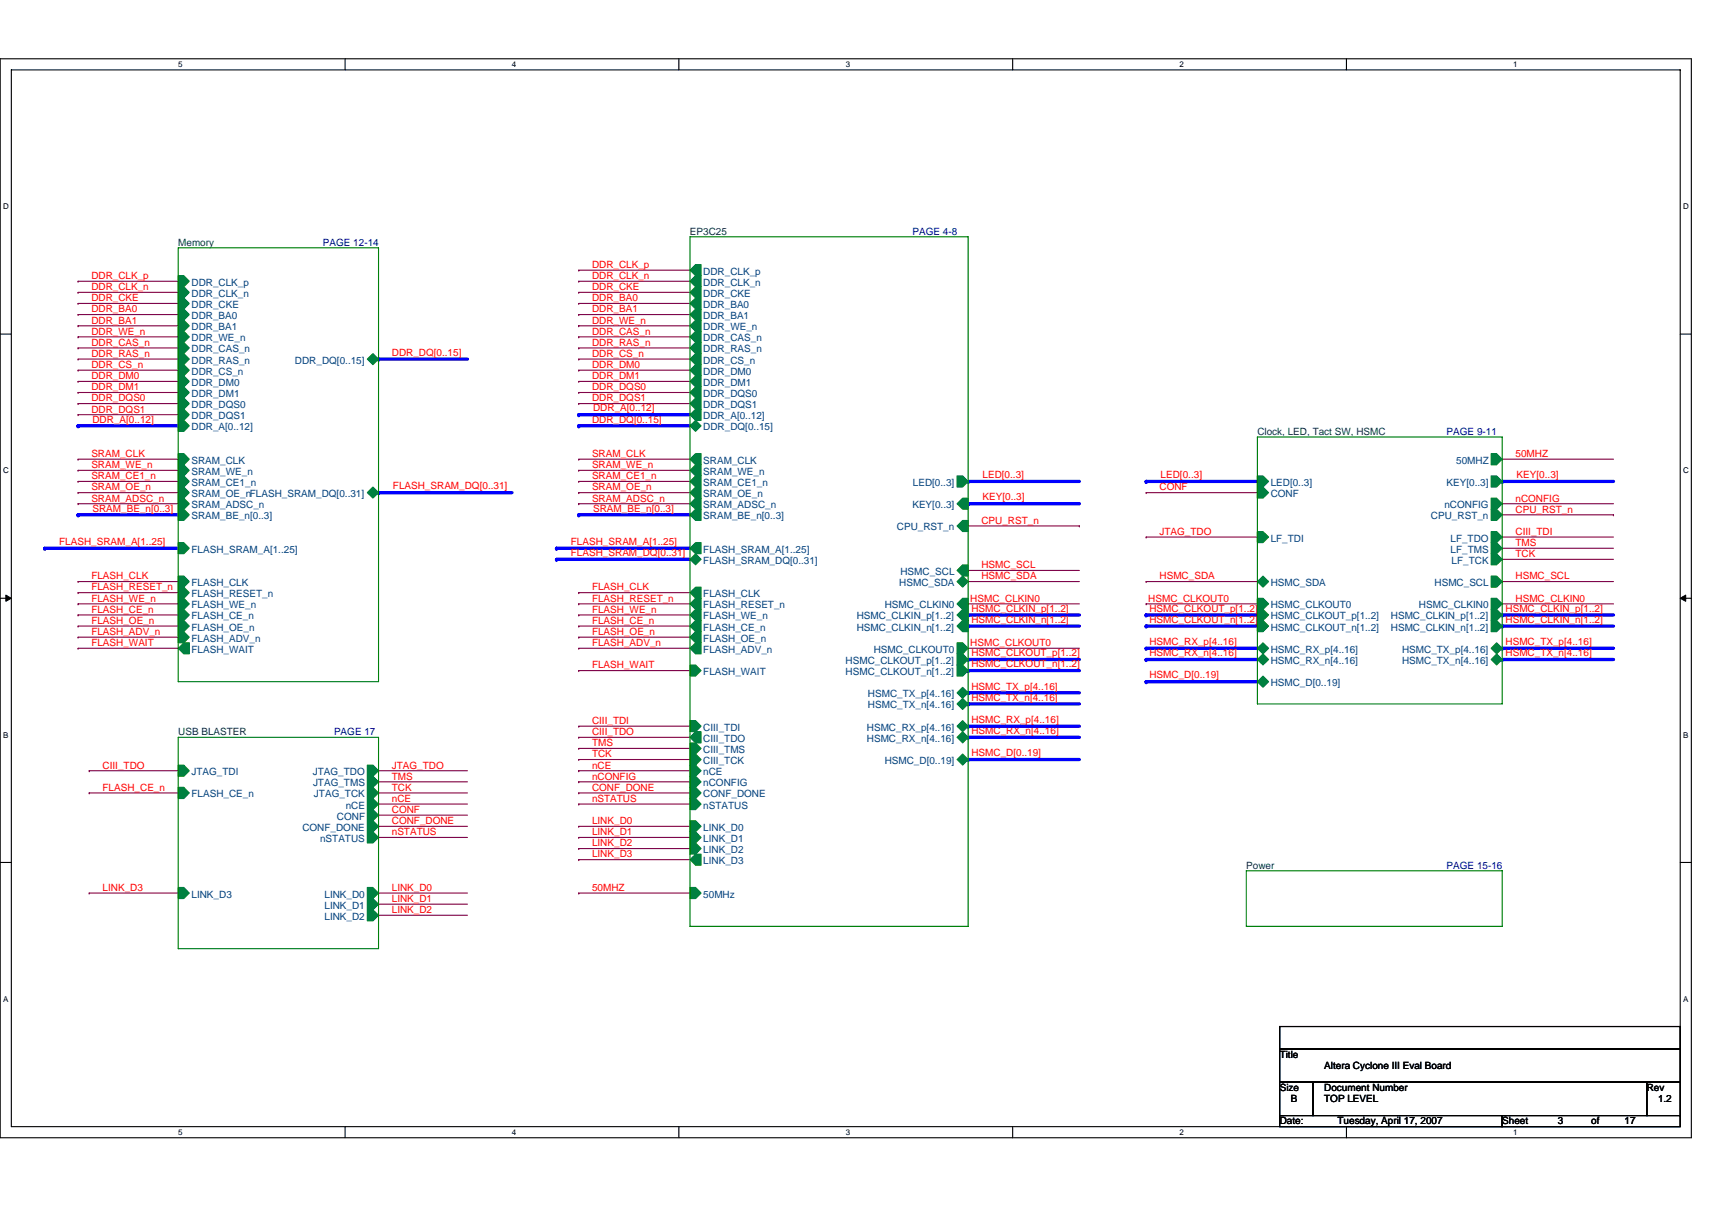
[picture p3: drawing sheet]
<svg xmlns="http://www.w3.org/2000/svg" width="297mm" height="210mm" viewBox="0 0 297 210" stroke-linecap="round" stroke-linejoin="round" font-family="sans-serif">
<path d="M0 10.2h293.5v187.2h-293.5zM2 12.1h289.5v183.4h-289.5z" fill="none" stroke="#000" stroke-width=".19"/>
<g fill="#fff">
<path d="M30.9 10.4h.8v1.6h-.8z"/>
<path d="M30.9 195.7h.8v1.6h-.8z"/>
</g>
<path d="M59.9 10.2v1.9M59.9 195.5v1.9" fill="none" stroke="#000" stroke-width=".19"/>
<g fill="#fff">
<path d="M88.8 10.4h.8v1.6h-.8z"/>
<path d="M88.8 195.7h.8v1.6h-.8z"/>
</g>
<path d="M117.8 10.2v1.9M117.8 195.5v1.9" fill="none" stroke="#000" stroke-width=".19"/>
<g fill="#fff">
<path d="M146.7 10.4h.8v1.6h-.8z"/>
<path d="M146.7 195.7h.8v1.6h-.8z"/>
</g>
<path d="M175.7 10.2v1.9M175.7 195.5v1.9" fill="none" stroke="#000" stroke-width=".19"/>
<g fill="#fff">
<path d="M204.7 10.4h.7v1.6h-.7z"/>
<path d="M204.7 195.7h.7v1.6h-.7z"/>
</g>
<path d="M233.6 10.2v1.9M233.6 195.5v1.9" fill="none" stroke="#000" stroke-width=".19"/>
<g fill="#fff">
<path d="M262.6 10.4h.7v1.6h-.7z"/>
<path d="M262.6 195.7h.7v1.6h-.7z"/>
<path d="M.5 35.1h1v1.5h-1z"/>
<path d="M292 35.1h1v1.5h-1z"/>
<path d="M.5 80.9h1v1.5h-1z"/>
<path d="M292 80.9h1v1.5h-1z"/>
</g>
<path d="M0 58h2M291.5 58h2" fill="none" stroke="#000" stroke-width=".19"/>
<g fill="#fff">
<path d="M.5 126.7h.9v1.6h-.9z"/>
<path d="M292 126.7h.9v1.6h-.9z"/>
</g>
<path d="M0 103.8h2M291.5 103.8h2" fill="none" stroke="#000" stroke-width=".19"/>
<path d="M1 103.3l1 .5-1 .6zM291.5 103.8l1-.5v1.1z" fill="#000" stroke="#000" stroke-width=".17"/>
<g fill="#fff">
<path d="M.5 172.6h.9v1.5h-.9z"/>
<path d="M292 172.6h.9v1.5h-.9z"/>
</g>
<path d="M0 149.7h2M291.5 149.7h2M222 178.1h69.5v3.9h-69.5zM222 182h69.5v5.8h-69.5zM222 187.8h5.8v5.8h-5.8zM222 193.6h38.6v1.9h-38.6zM227.8 187.8h57.9v5.8h-57.9zM260.6 193.6h30.9v1.9h-30.9zM285.7 187.8h5.8v5.8h-5.8z" fill="none" stroke="#000" stroke-width=".19"/>
<g fill="none" stroke="#800040" stroke-width=".19">
<path d="M13.5 48.8h.1M13.5 52.7h.1M13.5 54.6h.1M13.5 56.5h.1M13.5 58.5h.1M13.5 50.7h.1M13.5 48.8h17.4M13.5 52.7h17.4M13.5 54.6h17.4M13.5 56.5h17.4M13.5 58.5h17.4M13.5 50.7h17.4"/>
<path d="M100.4 46.9h.1M100.4 50.7h.1M100.4 52.7h.1M100.4 54.6h.1M100.4 56.5h.1M100.4 58.5h.1M100.4 48.8h.1M100.4 48.8h19.3M100.4 52.7h19.3M100.4 54.6h19.3M100.4 56.5h19.3M100.4 58.5h19.3"/>
<path d="M100.4 50.7h19.3M100.4 46.9h19.3M13.5 60.4h.1M13.5 62.3h.1M13.5 64.2h.1M13.5 66.2h.1M13.5 68.1h.1M13.5 70h.1M13.5 72h.1M13.5 79.7h.1M13.5 60.4h17.4M13.5 62.3h17.4"/>
<path d="M13.5 64.2h17.4M13.5 66.2h17.4M13.5 68.1h17.4M13.5 70h17.4M13.5 72h17.4M13.5 79.7h17.4M100.4 79.7h.1M100.4 70h.1M100.4 60.4h.1M100.4 62.3h.1M100.4 64.2h.1M100.4 66.2h.1"/>
<path d="M100.4 68.1h.1M100.4 60.4h19.3M100.4 62.3h19.3M100.4 64.2h19.3M100.4 66.2h19.3M100.4 68.1h19.3M100.4 70h19.3M100.4 79.7h19.3M260.6 79.7h.1M260.6 79.7h19.3M13.5 81.6h.1M13.5 83.5h.1"/>
<path d="M13.5 85.5h.1M13.5 87.4h.1M13.5 81.6h17.4M13.5 83.5h17.4M13.5 85.5h17.4M13.5 87.4h17.4M100.4 81.6h.1M100.4 83.5h.1M100.4 87.4h.1M100.4 85.5h.1M100.4 81.6h19.3M100.4 83.5h19.3"/>
<path d="M100.4 85.5h19.3M100.4 87.4h19.3M168 99h.1M168 99h19.3M168 91.3h19.3M187.3 91.3h.1M198.9 93.2h.1M198.9 85.5h.1M198.9 85.5h19.3M198.9 93.2h19.3M260.6 93.2h.1M260.6 95.1h.1"/>
<path d="M260.6 97.1h.1M260.6 87.4h.1M260.6 87.4h19.3M260.6 93.2h19.3M260.6 95.1h19.3M260.6 97.1h19.3M260.6 89.3h19.3M279.9 89.3h.1M13.5 100.9h.1M13.5 110.6h.1M13.5 106.7h.1M13.5 108.6h.1"/>
<path d="M13.5 102.8h.1M13.5 104.8h.1M13.5 112.5h.1M13.5 100.9h17.4M13.5 110.6h17.4M13.5 106.7h17.4M13.5 108.6h17.4M13.5 102.8h17.4M13.5 104.8h17.4M13.5 112.5h17.4M100.4 102.8h.1M100.4 112.5h.1"/>
<path d="M100.4 108.6h.1M100.4 110.6h.1M100.4 104.8h.1M100.4 106.7h.1M100.4 116.4h.1M100.4 110.6h19.3M100.4 106.7h19.3M100.4 108.6h19.3M100.4 102.8h19.3M100.4 104.8h19.3M100.4 112.5h19.3M100.4 116.4h19.3"/>
<path d="M168 104.8h.1M168 112.5h.1M168 100.9h.1M168 100.9h19.3M168 104.8h19.3M168 112.5h19.3M198.9 100.9h.1M198.9 104.8h.1M198.9 100.9h19.3M198.9 104.8h19.3M260.6 104.8h.1M260.6 100.9h.1"/>
<path d="M260.6 100.9h19.3M260.6 104.8h19.3M15.5 133.8h.1M15.5 137.6h.1M15.5 133.8h15.4M15.5 137.6h15.4M65.7 133.8h.1M65.7 135.7h.1M65.7 137.6h.1M65.7 139.5h.1M65.7 133.8h15.4M65.7 135.7h15.4"/>
<path d="M65.7 137.6h15.4M65.7 139.5h15.4M100.4 129.9h.1M100.4 131.8h.1M100.4 135.7h.1M100.4 126h.1M100.4 137.6h.1M100.4 139.5h.1M100.4 133.8h.1M100.4 128h.1M100.4 133.8h19.3M100.4 135.7h19.3"/>
<path d="M100.4 137.6h19.3M100.4 139.5h19.3M100.4 129.9h19.3M100.4 131.8h19.3M100.4 126h19.3M100.4 128h19.3M15.5 155h.1M15.5 155h15.4M65.7 141.5h.1M65.7 143.4h.1M65.7 145.3h.1M65.7 155h.1"/>
<path d="M65.7 156.9h.1M65.7 158.8h.1M65.7 141.5h15.4M65.7 143.4h15.4M65.7 145.3h15.4M65.7 155h15.4M65.7 156.9h15.4M65.7 158.8h15.4M100.4 155h.1M100.4 143.4h.1M100.4 145.3h.1M100.4 147.3h.1"/>
<path d="M100.4 149.2h.1M100.4 143.4h19.3M100.4 145.3h19.3M100.4 155h19.3M100.4 147.3h19.3M100.4 149.2h19.3"/>
</g>
<g fill="none" stroke="#00f" stroke-width=".57">
<path d="M13.5 73.9h.1M13.5 73.9h17.4M65.7 62.3h.1M65.7 62.3h15.4M100.4 73.9h.1M100.4 72h.1M100.4 73.9h19.3M100.4 72h19.3M7.8 95.1h.1M7.8 95.1h23.1M13.5 89.3h.1M13.5 89.3h17.4"/>
<path d="M65.7 85.5h.1M65.7 85.5h23.1M96.6 95.1h.1M96.6 97.1h.1M96.6 95.1h23.1M96.6 97.1h23.1M100.4 89.3h.1M100.4 89.3h19.3M168 87.4h.1M168 83.5h.1M168 83.5h19.3M168 87.4h19.3"/>
<path d="M198.9 83.5h.1M198.9 83.5h19.3M260.6 83.5h.1M260.6 83.5h19.3M168 114.4h.1M168 116.4h.1M168 106.7h.1M168 108.6h.1M168 106.7h19.3M168 108.6h19.3M168 114.4h19.3M168 116.4h19.3"/>
<path d="M198.9 106.7h.1M198.9 108.6h.1M198.9 112.5h.1M198.9 114.4h.1M198.9 118.3h.1M198.9 106.7h19.3M198.9 108.6h19.3M198.9 112.5h19.3M198.9 114.4h19.3M198.9 118.3h19.3M260.6 106.7h.1M260.6 108.6h.1"/>
<path d="M260.6 112.5h.1M260.6 114.4h.1M260.6 106.7h19.3M260.6 108.6h19.3M260.6 112.5h19.3M260.6 114.4h19.3M168 128h.1M168 126h.1M168 131.8h.1M168 120.2h.1M168 122.2h.1M168 128h19.3"/>
<path d="M168 126h19.3M168 131.8h19.3M168 120.2h19.3M168 122.2h19.3"/>
</g>
<g fill="#008040" stroke="#008040" stroke-width=".19">
<path d="M30.9 80.7h1l.9 .9-.9 1h-1z" fill-rule="evenodd"/>
<path d="M30.9 49.8h1l.9 .9-.9 1h-1z" fill-rule="evenodd"/>
<path d="M30.9 61.4h1l.9 .9-.9 1h-1z" fill-rule="evenodd"/>
<path d="M30.9 78.7h1l.9 1-.9 1h-1z" fill-rule="evenodd"/>
<path d="M30.9 105.7h1l.9 1-.9 1h-1z" fill-rule="evenodd"/>
<path d="M30.9 82.6h1l.9 .9-.9 1h-1z" fill-rule="evenodd"/>
<path d="M30.9 59.4h1l.9 1-.9 1h-1z" fill-rule="evenodd"/>
<path d="M30.9 47.8h1l.9 1-.9 1h-1z" fill-rule="evenodd"/>
<path d="M30.9 109.6h1l.9 1-.9 .9h-1z" fill-rule="evenodd"/>
<path d="M30.9 100h1l.9 .9-.9 1h-1z" fill-rule="evenodd"/>
<path d="M30.9 65.2h1l.9 1-.9 .9h-1z" fill-rule="evenodd"/>
<path d="M30.9 67.1h1l.9 1-.9 1h-1z" fill-rule="evenodd"/>
<path d="M30.9 107.7h1l.9 .9-.9 1h-1z" fill-rule="evenodd"/>
<path d="M30.9 86.4h1l.9 1-.9 1h-1z" fill-rule="evenodd"/>
<path d="M30.9 101.9h1l.9 .9-.9 1h-1z" fill-rule="evenodd"/>
<path d="M30.9 84.5h1l.9 1-.9 .9h-1z" fill-rule="evenodd"/>
<path d="M30.9 72.9h1l.9 1-.9 1h-1z" fill-rule="evenodd"/>
<path d="M63.7 62.3l1-.9 1 .9-1 1z" fill-rule="evenodd"/>
<path d="M30.9 69.1h1l.9 .9-.9 1h-1z" fill-rule="evenodd"/>
<path d="M30.9 51.7h1l.9 1-.9 .9h-1z" fill-rule="evenodd"/>
<path d="M30.9 71h1l.9 1-.9 .9h-1z" fill-rule="evenodd"/>
<path d="M30.9 63.3h1l.9 .9-.9 1h-1z" fill-rule="evenodd"/>
<path d="M30.9 57.5h1l.9 1-.9 .9h-1z" fill-rule="evenodd"/>
<path d="M30.9 53.6h1l.9 1-.9 1h-1z" fill-rule="evenodd"/>
<path d="M30.9 103.8h1l.9 1-.9 .9h-1z" fill-rule="evenodd"/>
<path d="M30.9 88.4h1l.9 .9-.9 1h-1z" fill-rule="evenodd"/>
<path d="M30.9 55.6h1l.9 .9-.9 1h-1z" fill-rule="evenodd"/>
<path d="M30.9 94.2h1l.9 .9-.9 1h-1z" fill-rule="evenodd"/>
<path d="M63.7 85.5l1-1 1 1-1 .9z" fill-rule="evenodd"/>
<path d="M30.9 112.5l1-1h.9v2h-.9z" fill-rule="evenodd"/>
<path d="M258.7 82.6h1l.9 .9-.9 1h-1z" fill-rule="evenodd"/>
<path d="M258.7 78.7h1l.9 1-.9 1h-1z" fill-rule="evenodd"/>
<path d="M259.7 113.5l.9 .9-.9 1-1-1z" fill-rule="evenodd"/>
<path d="M218.2 118.3l.9-1 1 1-1 1z" fill-rule="evenodd"/>
<path d="M258.7 94.2h1l.9 .9-.9 1h-1z" fill-rule="evenodd"/>
<path d="M258.7 100h1l.9 .9-.9 1h-1z" fill-rule="evenodd"/>
<path d="M258.7 96.1h1l.9 1-.9 .9h-1z" fill-rule="evenodd"/>
<path d="M218.2 112.5l.9-1 1 1-1 1z" fill-rule="evenodd"/>
<path d="M258.7 107.7h1l.9 .9-.9 1h-1z" fill-rule="evenodd"/>
<path d="M258.7 105.7h1l.9 1-.9 1h-1z" fill-rule="evenodd"/>
<path d="M218.2 107.7h.9l1 .9-1 1h-.9z" fill-rule="evenodd"/>
<path d="M218.2 105.7h.9l1 1-1 1h-.9z" fill-rule="evenodd"/>
<path d="M218.2 100.9l.9-.9 1 .9-1 1z" fill-rule="evenodd"/>
<path d="M218.2 114.4l.9-.9 1 .9-1 1z" fill-rule="evenodd"/>
<path d="M218.2 82.6h.9l1 .9-1 1h-.9z" fill-rule="evenodd"/>
<path d="M258.7 112.5l1-1 .9 1-.9 1z" fill-rule="evenodd"/>
<path d="M258.7 92.2h1l.9 1-.9 1h-1z" fill-rule="evenodd"/>
<path d="M218.2 92.2h.9l1 1-1 1h-.9z" fill-rule="evenodd"/>
<path d="M218.2 103.8h.9l1 1-1 .9h-.9z" fill-rule="evenodd"/>
<path d="M258.7 103.8h1l.9 1-.9 .9h-1z" fill-rule="evenodd"/>
<path d="M218.2 84.5h.9l1 1-1 .9h-.9z" fill-rule="evenodd"/>
<path d="M258.7 86.4h1l.9 1-.9 1h-1z" fill-rule="evenodd"/>
<path d="M258.7 88.4h1l.9 .9-.9 1h-1z" fill-rule="evenodd"/>
<path d="M30.9 132.8h1l.9 1-.9 .9h-1z" fill-rule="evenodd"/>
<path d="M63.7 134.7h1l1 1-1 .9h-1z" fill-rule="evenodd"/>
<path d="M63.7 132.8h1l1 1-1 .9h-1z" fill-rule="evenodd"/>
<path d="M63.7 140.5h1l1 1-1 .9h-1z" fill-rule="evenodd"/>
<path d="M63.7 136.6h1l1 1-1 1h-1z" fill-rule="evenodd"/>
<path d="M63.7 142.4h1l1 1-1 1h-1z" fill-rule="evenodd"/>
<path d="M63.7 138.6h1l1 .9-1 1h-1z" fill-rule="evenodd"/>
<path d="M63.7 144.4h1l1 .9-1 1h-1z" fill-rule="evenodd"/>
<path d="M30.9 136.6h1l.9 1-.9 1h-1z" fill-rule="evenodd"/>
<path d="M30.9 154h1l.9 1-.9 .9h-1z" fill-rule="evenodd"/>
<path d="M63.7 154h1l1 1-1 .9h-1z" fill-rule="evenodd"/>
<path d="M63.7 155.9h1l1 1-1 1h-1z" fill-rule="evenodd"/>
<path d="M63.7 157.9h1l1 .9-1 1h-1z" fill-rule="evenodd"/>
<path d="M167 86.4h1v2h-1l-1-1z" fill-rule="evenodd"/>
<path d="M166 82.6h1l1 .9-1 1h-1z" fill-rule="evenodd"/>
<path d="M119.7 81.6l1-.9h.9v1.9h-.9z" fill-rule="evenodd"/>
<path d="M120.7 47.8h.9v2h-.9l-1-1z" fill-rule="evenodd"/>
<path d="M166 122.2l1-1 1 1-1 .9z" fill-rule="evenodd"/>
<path d="M166 131.8l1-.9 1 .9-1 1z" fill-rule="evenodd"/>
<path d="M120.7 59.4h.9v2h-.9l-1-1z" fill-rule="evenodd"/>
<path d="M120.7 78.7h.9v2h-.9l-1-1z" fill-rule="evenodd"/>
<path d="M120.7 107.7h.9v1.9h-.9l-1-1z" fill-rule="evenodd"/>
<path d="M119.7 83.5l1-.9h.9v1.9h-.9z" fill-rule="evenodd"/>
<path d="M120.7 57.5h.9v1.9h-.9l-1-.9z" fill-rule="evenodd"/>
<path d="M120.7 45.9h.9v1.9h-.9l-1-.9z" fill-rule="evenodd"/>
<path d="M119.7 112.5l1-1h.9v2h-.9z" fill-rule="evenodd"/>
<path d="M119.7 102.8l1-.9h.9v1.9h-.9z" fill-rule="evenodd"/>
<path d="M119.7 64.2l1-.9h.9v1.9h-.9z" fill-rule="evenodd"/>
<path d="M120.7 65.2h.9v1.9h-.9l-1-.9z" fill-rule="evenodd"/>
<path d="M119.7 110.6l1-1h.9v1.9h-.9z" fill-rule="evenodd"/>
<path d="M167 98h1v2h-1l-1-1z" fill-rule="evenodd"/>
<path d="M166 126l1-.9 1 .9-1 1z" fill-rule="evenodd"/>
<path d="M120.7 86.4h.9v2h-.9l-1-1z" fill-rule="evenodd"/>
<path d="M120.7 103.8h.9v1.9h-.9l-1-.9z" fill-rule="evenodd"/>
<path d="M120.7 84.5h.9v1.9h-.9l-1-.9z" fill-rule="evenodd"/>
<path d="M119.7 72l1-1h.9v1.9h-.9z" fill-rule="evenodd"/>
<path d="M119.7 73.9l1-1 .9 1-.9 1z" fill-rule="evenodd"/>
<path d="M166 115.4h1l1 1-1 .9h-1z" fill-rule="evenodd"/>
<path d="M120.7 67.1h.9v2h-.9l-1-1z" fill-rule="evenodd"/>
<path d="M120.7 49.8h.9v1.9h-.9l-1-1z" fill-rule="evenodd"/>
<path d="M166 113.5h1l1 .9-1 1h-1z" fill-rule="evenodd"/>
<path d="M120.7 69.1h.9v1.9h-.9l-1-1z" fill-rule="evenodd"/>
<path d="M166 100.9l1-.9 1 .9-1 1z" fill-rule="evenodd"/>
<path d="M167 127l1 1-1 .9-1-.9z" fill-rule="evenodd"/>
<path d="M119.7 62.3l1-.9h.9v1.9h-.9z" fill-rule="evenodd"/>
<path d="M120.7 55.6h.9v1.9h-.9l-1-1z" fill-rule="evenodd"/>
<path d="M166 120.2l1-.9 1 .9-1 1z" fill-rule="evenodd"/>
<path d="M119.7 52.7l1-1h.9v1.9h-.9z" fill-rule="evenodd"/>
<path d="M119.7 106.7l1-1h.9v2h-.9z" fill-rule="evenodd"/>
<path d="M120.7 88.4h.9v1.9h-.9l-1-1z" fill-rule="evenodd"/>
<path d="M119.7 54.6l1-1h.9v2h-.9z" fill-rule="evenodd"/>
<path d="M119.7 125.1h1l.9 .9-.9 1h-1z" fill-rule="evenodd"/>
<path d="M120.7 127h.9v1.9h-.9l-1-.9z" fill-rule="evenodd"/>
<path d="M119.7 132.8h1l.9 1-.9 .9h-1z" fill-rule="evenodd"/>
<path d="M119.7 136.6h1l.9 1-.9 1h-1z" fill-rule="evenodd"/>
<path d="M119.7 138.6h1l.9 .9-.9 1h-1z" fill-rule="evenodd"/>
<path d="M119.7 128.9h1l.9 1-.9 1h-1z" fill-rule="evenodd"/>
<path d="M119.7 130.9h1l.9 .9-.9 1h-1z" fill-rule="evenodd"/>
<path d="M119.7 134.7h1l.9 1-.9 .9h-1z" fill-rule="evenodd"/>
<path d="M119.7 154h1l.9 1-.9 .9h-1z" fill-rule="evenodd"/>
<path d="M120.7 94.2h.9v1.9h-.9l-1-1z" fill-rule="evenodd"/>
<path d="M120.7 96.1l.9 1-.9 .9-1-.9z" fill-rule="evenodd"/>
<path d="M167 105.7h1v2h-1l-1-1z" fill-rule="evenodd"/>
<path d="M167 107.7h1v1.9h-1l-1-1z" fill-rule="evenodd"/>
<path d="M167 103.8h1v1.9h-1l-1-.9z" fill-rule="evenodd"/>
<path d="M166 111.5h1l1 1-1 1h-1z" fill-rule="evenodd"/>
<path d="M119.7 115.4h1l.9 1-.9 .9h-1z" fill-rule="evenodd"/>
<path d="M119.7 142.4h1l.9 1-.9 1h-1z" fill-rule="evenodd"/>
<path d="M119.7 144.4h1l.9 .9-.9 1h-1z" fill-rule="evenodd"/>
<path d="M119.7 146.3h1l.9 1-.9 .9h-1z" fill-rule="evenodd"/>
<path d="M119.7 149.2l1-1h.9v2h-.9z" fill-rule="evenodd"/>
<path d="M166 91.3l1-1h1v1.9h-1z" fill-rule="evenodd"/>
</g>
<path d="M30.9 43h34.8v75.3h-34.8zM119.7 41.1h48.3v119.7h-48.3zM218.2 75.8h42.4v46.4h-42.4zM30.9 128h34.8v36.6h-34.8zM216.2 151.1h44.4v9.7h-44.4z" fill="none" stroke="#008000" stroke-width=".19"/>
<g font-size="1.7" fill="#004040">
<text x="119.7" y="40.7">EP3C25</text>
<text x="30.9" y="42.6">Memory</text>
<text x="218.2" y="75.4">Clock, LED, Tact SW, HSMC</text>
<text x="30.9" y="127.6">USB BLASTER</text>
<text x="216.2" y="150.7">Power</text>
</g>
<g font-size="1.7" fill="#000080">
<text x="158.3" y="40.7">PAGE 4-8</text>
<text x="56" y="42.6">PAGE 12-14</text>
<text x="251" y="75.4">PAGE 9-11</text>
<text x="58" y="127.6">PAGE 17</text>
<text x="251" y="150.7">PAGE 15-16</text>
</g>
<g font-size="1.7" fill="#f00">
<text x="102.7" y="46.5">DDR_CLK_p</text>
<text x="15.9" y="48.4">DDR_CLK_p</text>
<text x="15.9" y="52.3">DDR_CKE</text>
<text x="15.9" y="50.4">DDR_CLK_n</text>
<text x="102.7" y="50.4">DDR_CKE</text>
<text x="102.7" y="52.3">DDR_BA0</text>
<text x="102.7" y="48.4">DDR_CLK_n</text>
<text x="15.9" y="54.2">DDR_BA0</text>
<text x="15.9" y="56.2">DDR_BA1</text>
<text x="15.9" y="58.1">DDR_WE_n</text>
<text x="102.7" y="54.2">DDR_BA1</text>
<text x="102.7" y="56.2">DDR_WE_n</text>
<text x="102.7" y="58.1">DDR_CAS_n</text>
<text x="15.9" y="60">DDR_CAS_n</text>
<text x="15.9" y="61.9">DDR_RAS_n</text>
<text x="15.9" y="63.9">DDR_CS_n</text>
<text x="15.9" y="65.8">DDR_DM0</text>
<text x="68" y="61.7">DDR_DQ[0..15]</text>
<text x="102.7" y="60">DDR_RAS_n</text>
<text x="102.7" y="61.9">DDR_CS_n</text>
<text x="102.7" y="63.9">DDR_DM0</text>
<text x="102.7" y="65.8">DDR_DM1</text>
<text x="15.9" y="67.7">DDR_DM1</text>
<text x="15.9" y="69.7">DDR_DQS0</text>
<text x="15.9" y="71.6">DDR_DQS1</text>
<text x="102.7" y="69.7">DDR_DQS1</text>
<text x="102.7" y="67.7">DDR_DQS0</text>
<text x="102.9" y="71.4">DDR_A[0..12]</text>
<text x="16" y="73.3">DDR_A[0..12]</text>
<text x="102.7" y="73.3">DDR_DQ[0..15]</text>
<text x="15.9" y="81.2">SRAM_WE_n</text>
<text x="15.9" y="83.2">SRAM_CE1_n</text>
<text x="15.9" y="79.3">SRAM_CLK</text>
<text x="102.7" y="81.2">SRAM_WE_n</text>
<text x="102.7" y="83.2">SRAM_CE1_n</text>
<text x="102.7" y="79.3">SRAM_CLK</text>
<text x="170.5" y="83">LED[0..3]</text>
<text x="201.4" y="83">LED[0..3]</text>
<text x="263" y="79.3">50MHZ</text>
<text x="263.1" y="83">KEY[0..3]</text>
<text x="15.9" y="85.1">SRAM_OE_n</text>
<text x="15.9" y="87">SRAM_ADSC_n</text>
<text x="16" y="88.8">SRAM_BE_n[0..3]</text>
<text x="68.2" y="84.9">FLASH_SRAM_DQ[0..31]</text>
<text x="102.7" y="87">SRAM_ADSC_n</text>
<text x="102.7" y="85.1">SRAM_OE_n</text>
<text x="102.9" y="88.8">SRAM_BE_n[0..3]</text>
<text x="170.5" y="86.8">KEY[0..3]</text>
<text x="201.2" y="85.1">CONF</text>
<text x="263" y="87">nCONFIG</text>
<text x="263" y="89">CPU_RST_n</text>
<text x="10.3" y="94.6">FLASH_SRAM_A[1..25]</text>
<text x="99.1" y="94.6">FLASH_SRAM_A[1..25]</text>
<text x="170.3" y="90.9">CPU_RST_n</text>
<text x="201.2" y="92.8">JTAG_TDO</text>
<text x="263" y="92.8">CIII_TDI</text>
<text x="263" y="94.8">TMS</text>
<text x="15.9" y="100.5">FLASH_CLK</text>
<text x="99.1" y="96.5">FLASH_SRAM_DQ[0..31]</text>
<text x="170.3" y="98.6">HSMC_SCL</text>
<text x="170.3" y="100.5">HSMC_SDA</text>
<text x="201.2" y="100.5">HSMC_SDA</text>
<text x="263" y="96.7">TCK</text>
<text x="263" y="100.5">HSMC_SCL</text>
<text x="15.9" y="106.3">FLASH_CE_n</text>
<text x="15.9" y="102.5">FLASH_RESET_n</text>
<text x="15.9" y="104.4">FLASH_WE_n</text>
<text x="102.7" y="102.5">FLASH_CLK</text>
<text x="102.7" y="104.4">FLASH_RESET_n</text>
<text x="102.7" y="106.3">FLASH_WE_n</text>
<text x="168.4" y="104.4">HSMC_CLKIN0</text>
<text x="168.5" y="106.2">HSMC_CLKIN_p[1..2]</text>
<text x="199.2" y="104.4">HSMC_CLKOUT0</text>
<text x="199.4" y="106.2">HSMC_CLKOUT_p[1..2]</text>
<text x="261.2" y="106.2">HSMC_CLKIN_p[1..2]</text>
<text x="263" y="104.4">HSMC_CLKIN0</text>
<text x="15.9" y="110.2">FLASH_ADV_n</text>
<text x="15.9" y="108.3">FLASH_OE_n</text>
<text x="15.9" y="112.1">FLASH_WAIT</text>
<text x="102.7" y="112.1">FLASH_ADV_n</text>
<text x="102.7" y="108.3">FLASH_CE_n</text>
<text x="102.7" y="110.2">FLASH_OE_n</text>
<text x="168.4" y="112.1">HSMC_CLKOUT0</text>
<text x="168.5" y="113.9">HSMC_CLKOUT_p[1..2]</text>
<text x="168.5" y="108.1">HSMC_CLKIN_n[1..2]</text>
<text x="199.4" y="108.1">HSMC_CLKOUT_n[1..2]</text>
<text x="199.4" y="111.9">HSMC_RX_p[4..16]</text>
<text x="199.4" y="113.9">HSMC_RX_n[4..16]</text>
<text x="261.2" y="108.1">HSMC_CLKIN_n[1..2]</text>
<text x="261.2" y="111.9">HSMC_TX_p[4..16]</text>
<text x="261.2" y="113.9">HSMC_TX_n[4..16]</text>
<text x="102.7" y="116">FLASH_WAIT</text>
<text x="168.5" y="115.8">HSMC_CLKOUT_n[1..2]</text>
<text x="168.5" y="119.7">HSMC_TX_p[4..16]</text>
<text x="199.4" y="117.7">HSMC_D[0..19]</text>
<text x="102.7" y="125.6">CIII_TDI</text>
<text x="168.5" y="125.5">HSMC_RX_p[4..16]</text>
<text x="168.5" y="121.6">HSMC_TX_n[4..16]</text>
<text x="102.7" y="129.5">TMS</text>
<text x="102.7" y="131.4">TCK</text>
<text x="102.7" y="127.6">CIII_TDO</text>
<text x="168.5" y="127.4">HSMC_RX_n[4..16]</text>
<text x="168.5" y="131.2">HSMC_D[0..19]</text>
<text x="17.8" y="133.4">CIII_TDO</text>
<text x="17.8" y="137.2">FLASH_CE_n</text>
<text x="68" y="133.4">JTAG_TDO</text>
<text x="68" y="135.3">TMS</text>
<text x="68" y="137.2">TCK</text>
<text x="102.7" y="135.3">nCONFIG</text>
<text x="102.7" y="137.2">CONF_DONE</text>
<text x="102.7" y="133.4">nCE</text>
<text x="68" y="141.1">CONF</text>
<text x="68" y="139.1">nCE</text>
<text x="68" y="143">CONF_DONE</text>
<text x="102.7" y="139.1">nSTATUS</text>
<text x="102.7" y="143">LINK_D0</text>
<text x="68" y="144.9">nSTATUS</text>
<text x="102.7" y="144.9">LINK_D1</text>
<text x="102.7" y="146.9">LINK_D2</text>
<text x="102.7" y="148.8">LINK_D3</text>
<text x="17.8" y="154.6">LINK_D3</text>
<text x="68" y="154.6">LINK_D0</text>
<text x="102.7" y="154.6">50MHZ</text>
<text x="68" y="156.5">LINK_D1</text>
<text x="68" y="158.5">LINK_D2</text>
</g>
<g font-size="1.7" fill="#004080">
<text x="122" y="47.7">DDR_CLK_p</text>
<text x="33.2" y="51.5">DDR_CLK_n</text>
<text x="33.2" y="49.6">DDR_CLK_p</text>
<text x="33.2" y="53.4">DDR_CKE</text>
<text x="122" y="49.6">DDR_CLK_n</text>
<text x="122" y="51.5">DDR_CKE</text>
<text x="122" y="53.4">DDR_BA0</text>
<text x="33.2" y="59.2">DDR_WE_n</text>
<text x="33.2" y="55.4">DDR_BA0</text>
<text x="33.2" y="57.3">DDR_BA1</text>
<text x="122" y="59.2">DDR_CAS_n</text>
<text x="122" y="57.3">DDR_WE_n</text>
<text x="122" y="55.4">DDR_BA1</text>
<text x="33.2" y="63.1">DDR_RAS_n</text>
<text x="33.2" y="61.2">DDR_CAS_n</text>
<text x="33.2" y="65">DDR_CS_n</text>
<text x="51.2" y="63.1">DDR_DQ[0..15]</text>
<text x="122" y="61.2">DDR_RAS_n</text>
<text x="122" y="65">DDR_DM0</text>
<text x="122" y="63.1">DDR_CS_n</text>
<text x="33.2" y="67">DDR_DM0</text>
<text x="33.2" y="68.9">DDR_DM1</text>
<text x="33.2" y="70.8">DDR_DQS0</text>
<text x="122" y="67">DDR_DM1</text>
<text x="122" y="68.9">DDR_DQS0</text>
<text x="122" y="70.8">DDR_DQS1</text>
<text x="33.2" y="74.7">DDR_A[0..12]</text>
<text x="33.2" y="72.7">DDR_DQS1</text>
<text x="122" y="72.7">DDR_A[0..12]</text>
<text x="122" y="74.7">DDR_DQ[0..15]</text>
<text x="33.2" y="82.4">SRAM_WE_n</text>
<text x="33.2" y="80.5">SRAM_CLK</text>
<text x="122" y="82.4">SRAM_WE_n</text>
<text x="122" y="80.5">SRAM_CLK</text>
<text x="252.7" y="80.5">50MHZ</text>
<text x="33.2" y="84.3">SRAM_CE1_n</text>
<text x="33.2" y="88.2">SRAM_ADSC_n</text>
<text x="33.2" y="86.3">SRAM_OE_nFLASH_SRAM_DQ[0..31]</text>
<text x="122" y="84.3">SRAM_CE1_n</text>
<text x="122" y="88.2">SRAM_ADSC_n</text>
<text x="122" y="86.3">SRAM_OE_n</text>
<text x="158.3" y="88.2">KEY[0..3]</text>
<text x="158.4" y="84.3">LED[0..3]</text>
<text x="220.5" y="84.3">LED[0..3]</text>
<text x="220.5" y="86.3">CONF</text>
<text x="250.6" y="88.2">nCONFIG</text>
<text x="251" y="84.3">KEY[0..3]</text>
<text x="33.2" y="90.1">SRAM_BE_n[0..3]</text>
<text x="33.2" y="95.9">FLASH_SRAM_A[1..25]</text>
<text x="122" y="90.1">SRAM_BE_n[0..3]</text>
<text x="122" y="95.9">FLASH_SRAM_A[1..25]</text>
<text x="155.6" y="92.1">CPU_RST_n</text>
<text x="220.5" y="94">LF_TDI</text>
<text x="248.3" y="90.1">CPU_RST_n</text>
<text x="251.7" y="94">LF_TDO</text>
<text x="251.7" y="95.9">LF_TMS</text>
<text x="33.2" y="101.7">FLASH_CLK</text>
<text x="122" y="97.9">FLASH_SRAM_DQ[0..31]</text>
<text x="156" y="101.7">HSMC_SDA</text>
<text x="156.2" y="99.8">HSMC_SCL</text>
<text x="220.5" y="101.7">HSMC_SDA</text>
<text x="248.9" y="101.7">HSMC_SCL</text>
<text x="251.9" y="97.9">LF_TCK</text>
<text x="33.2" y="107.5">FLASH_CE_n</text>
<text x="33.2" y="103.6">FLASH_RESET_n</text>
<text x="33.2" y="105.6">FLASH_WE_n</text>
<text x="122" y="103.6">FLASH_CLK</text>
<text x="122" y="105.6">FLASH_RESET_n</text>
<text x="122" y="107.5">FLASH_WE_n</text>
<text x="148.7" y="107.5">HSMC_CLKIN_p[1..2]</text>
<text x="153.5" y="105.6">HSMC_CLKIN0</text>
<text x="220.5" y="107.5">HSMC_CLKOUT_p[1..2]</text>
<text x="220.5" y="105.6">HSMC_CLKOUT0</text>
<text x="241.3" y="107.5">HSMC_CLKIN_p[1..2]</text>
<text x="246.2" y="105.6">HSMC_CLKIN0</text>
<text x="33.2" y="111.4">FLASH_ADV_n</text>
<text x="33.2" y="109.4">FLASH_OE_n</text>
<text x="33.2" y="113.3">FLASH_WAIT</text>
<text x="122" y="109.4">FLASH_CE_n</text>
<text x="122" y="113.3">FLASH_ADV_n</text>
<text x="122" y="111.4">FLASH_OE_n</text>
<text x="148.7" y="109.4">HSMC_CLKIN_n[1..2]</text>
<text x="151.6" y="113.3">HSMC_CLKOUT0</text>
<text x="220.5" y="113.3">HSMC_RX_p[4..16]</text>
<text x="220.5" y="109.4">HSMC_CLKOUT_n[1..2]</text>
<text x="241.3" y="109.4">HSMC_CLKIN_n[1..2]</text>
<text x="243.3" y="113.3">HSMC_TX_p[4..16]</text>
<text x="122" y="117.2">FLASH_WAIT</text>
<text x="146.7" y="117.2">HSMC_CLKOUT_n[1..2]</text>
<text x="146.7" y="115.2">HSMC_CLKOUT_p[1..2]</text>
<text x="220.5" y="119.1">HSMC_D[0..19]</text>
<text x="220.5" y="115.2">HSMC_RX_n[4..16]</text>
<text x="243.3" y="115.2">HSMC_TX_n[4..16]</text>
<text x="150.6" y="122.9">HSMC_TX_n[4..16]</text>
<text x="150.6" y="121">HSMC_TX_p[4..16]</text>
<text x="122" y="126.8">CIII_TDI</text>
<text x="122" y="128.7">CIII_TDO</text>
<text x="122" y="130.7">CIII_TMS</text>
<text x="150.4" y="126.8">HSMC_RX_p[4..16]</text>
<text x="150.4" y="128.7">HSMC_RX_n[4..16]</text>
<text x="33.2" y="134.5">JTAG_TDI</text>
<text x="54.3" y="134.5">JTAG_TDO</text>
<text x="54.3" y="136.5">JTAG_TMS</text>
<text x="122" y="134.5">nCE</text>
<text x="122" y="132.6">CIII_TCK</text>
<text x="122" y="136.5">nCONFIG</text>
<text x="153.5" y="132.6">HSMC_D[0..19]</text>
<text x="33.2" y="138.4">FLASH_CE_n</text>
<text x="54.5" y="138.4">JTAG_TCK</text>
<text x="58.5" y="142.2">CONF</text>
<text x="60" y="140.3">nCE</text>
<text x="122" y="138.4">CONF_DONE</text>
<text x="122" y="140.3">nSTATUS</text>
<text x="52.5" y="144.2">CONF_DONE</text>
<text x="55.5" y="146.1">nSTATUS</text>
<text x="122" y="144.2">LINK_D0</text>
<text x="122" y="146.1">LINK_D1</text>
<text x="122" y="148">LINK_D2</text>
<text x="122" y="150">LINK_D3</text>
<text x="33.2" y="155.8">LINK_D3</text>
<text x="56.3" y="155.8">LINK_D0</text>
<text x="122" y="155.8">50MHz</text>
<text x="56.3" y="157.7">LINK_D1</text>
<text x="56.3" y="159.6">LINK_D2</text>
</g>
<g font-size="1.7">
<text x="222" y="183.6">Title</text>
<text x="229.8" y="185.5">Altera Cyclone III Eval Board</text>
<text x="222" y="189.3">Size</text>
<text x="224" y="191.3">B</text>
<text x="229.8" y="189.3">Document Number</text>
<text x="229.8" y="191.3">TOP LEVEL</text>
<text x="285.7" y="189.3">Rev</text>
<text x="287.7" y="191.3">1.2</text>
<text x="222" y="195.1">Date:</text>
<text x="232.1" y="195.1">Tuesday, April 17, 2007</text>
<text x="260.6" y="195.1">Sheet</text>
<text x="270.3" y="195.1">3</text>
<text x="276.1" y="195.1">of</text>
<text x="281.9" y="195.1">17</text>
</g>
<g font-size="1.4">
<text x="30.9" y="11.7">5</text>
<text x="88.8" y="11.7">4</text>
<text x="146.7" y="11.7">3</text>
<text x="204.7" y="11.7">2</text>
<text x="262.6" y="11.7">1</text>
<text x=".5" y="36.3">D</text>
<text x="292" y="36.3">D</text>
<text x=".5" y="82.1">C</text>
<text x="292" y="82.1">C</text>
<text x=".5" y="128">B</text>
<text x="292" y="128">B</text>
<text x=".5" y="173.8">A</text>
<text x="292" y="173.8">A</text>
<text x="30.9" y="197">5</text>
<text x="88.8" y="197">4</text>
<text x="146.7" y="197">3</text>
<text x="204.7" y="197">2</text>
<text x="262.6" y="197">1</text>
</g>
</svg>
